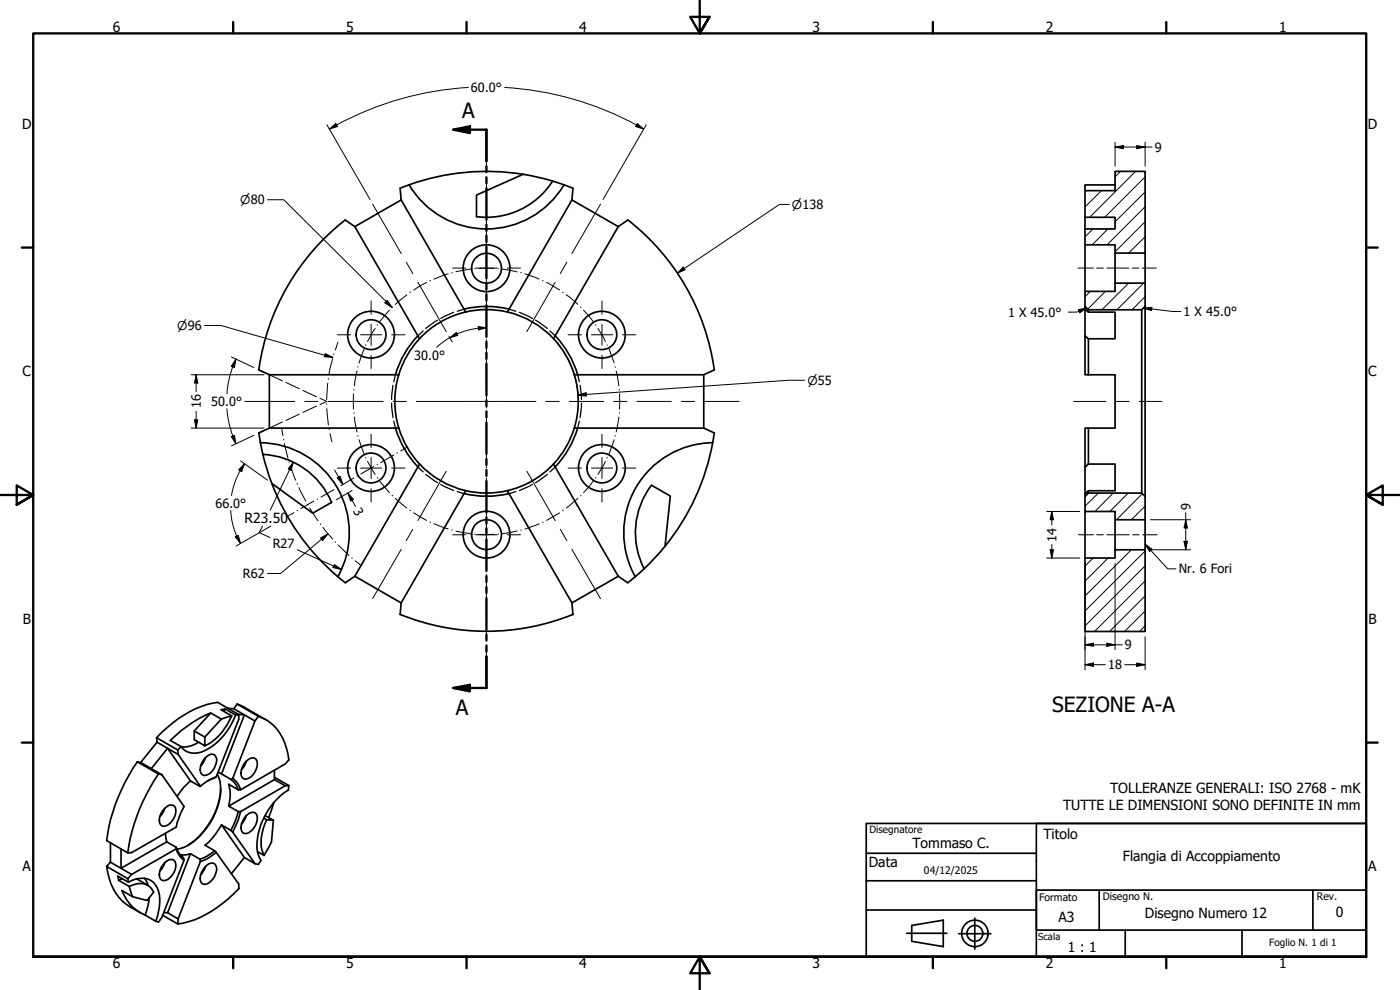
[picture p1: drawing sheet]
<svg xmlns="http://www.w3.org/2000/svg" width="420mm" height="297mm" viewBox="0 0 420 297" stroke-linecap="round" stroke-linejoin="round" font-family="sans-serif">
<!-- layer: Tratteggio (ANSI) -->
<g fill="none" stroke="#000" stroke-width=".3">
<path d="M326.1 57.2l-.5 .4M330.6 57.2l-5 4.9M336.3 51.4l-1.7 1.7M340.8 51.4l-13.8 13.8M343.7 57.6l-9.1 8.9M343.7 53.1l-12.2 12.1M328 68.7l-2.4 2.3M332.5 68.7l-4.7 4.8M343.7 75.6l-.5 .3M343.7 71l-5 4.9M343.7 66.5l-9.1 9.1M343.7 62l-11.5 11.5"/>
<path d="M327.2 87.4l-1.6 1.6M331.7 87.4l-5.2 5.4M338.7 84.9l-8 8M343.2 84.9l-8 8M343.7 89l-4 3.9M329.6 147.9l-4 4M334.1 147.9l-5.5 5.6M338.6 147.9l-5.5 5.6M342.8 148.1l-7.7 7.8M343.7 151.9l-4.2 4M328 167.4l-2.4 2.4M332.5 167.4l-6.9 7"/>
<path d="M335 165l-.4 .3M339.5 165l-13.9 13.8M343.7 178.8l-10.7 10.7M343.7 174.3l-15.2 15.2M343.7 169.8l-18.1 18M343.7 165.3l-18.1 18M343.7 187.8l-1.7 1.7M343.7 183.3l-6.2 6.2"/>
</g>
<!-- layer: Nascosta (ANSI) -->
<g fill="none" stroke="#000" stroke-width=".38">
<path d="M127 99.3l-1.6 1.5M131.3 96.1l-3.5 2.4M136.1 93.7l-3.8 1.9M139.3 92.8l-2.1 .6M152.8 92.8l2 .6M155.9 93.7l3.9 1.9M160.7 96.1l3.6 2.4M165 99.3l1.6 1.5M117.9 115.6l-.4 4.3M118.7 112.4l-.5 2.1M173.4 112.4l.5 2.1M174.1 115.6l.4 4.3"/>
<path d="M117.5 121l.4 4.3M118.2 126.4l.5 2M173.9 126.4l-.5 2M174.5 121l-.4 4.3M125.4 140.1l1.6 1.5M127.8 142.4l3.5 2.4M132.3 145.3l3.8 1.9M137.2 147.5l2.1 .6M154.8 147.5l-2 .6M159.8 145.3l-3.9 1.9M164.3 142.4l-3.6 2.4M166.6 140.1l-1.6 1.5"/>
</g>
<!-- layer: Visibile (ANSI) -->
<g fill="none" stroke="#000" stroke-width=".51">
<path d="M120.4 60l18.9 32.8M120.4 60l-13.9 8M122.8 55.5a27 27 0 0 0 46.5 0M156.9 52.3l4.5 .9 4.4 1.1M157 52.3a69 69 0 0 0-36.9 4.2l.3 3.5M157 52.3l-14 6.2v6.5a23.5 23.5 0 0 0 22.8-10.7M165.8 54.3l3.4 1.1M169.2 55.4l2.8 1.1-.4 3.5M171.6 60l13.9 8-18.9 32.8M171.6 60l-18.8 32.8M325.6 57.2h9v-5.8h9.1v24.5h-9.1v-2.4h-9v-4.8h9v-3.5h-9zM334.6 55.5h-9v1.7"/>
<path d="M103.6 66l2.9 2M103.6 66a69 69 0 0 0-25.9 44.9M106.5 68l18.9 32.8M188.4 66a69 69 0 0 1 26 44.9M188.4 66l-2.9 2M325.6 65.2v3.5M325.6 73.5v13.9M334.6 75.9v9M343.7 75.9v9M139.3 92.8l.5 .8M139.3 92.7a28.5 28.5 0 0 1 13.5 0M139.8 93.6a27.5 27.5 0 0 1 32.6 34.8"/>
<path d="M139.8 93.6a27.5 27.5 0 0 0-20.1 34.8M152.8 92.8l-.5 .8M325.6 87.4h9v-2.5h9.1v7l-1.1 1h-16l-1-1zM325.6 91.9v.9l1 .8v-.7M325.6 92.8v8M326.6 93.6h8v8h-8M342.6 92.9v55M343.7 91.9v57.1M77.7 111l3.1 1.4M80.8 112.4h38.9M80.8 112.4v16M125.4 100.8l.5 .8"/>
<path d="M125.4 100.7a28.5 28.5 0 0 0-6.7 11.7M166.6 100.7a28.5 28.5 0 0 1 6.8 11.7M166.6 100.8l-.5 .8M172.3 112.4h38.9M211.2 112.4v16M214.4 111l-3.2 1.4M326.6 101.6l-1-.8v11.6h1M326.6 112.4h8v16h-8M326.6 101.6v10.8M78.1 132.8a27 27 0 0 1 23.3 40.3M78.9 136.3a23.5 23.5 0 0 1 20.6 14.5M78.9 136.3l1.2 4.4 1.5 4.3"/>
<path d="M80.8 128.4l-3.1 1.5 1.2 6.4M80.8 128.4h38.9M118.7 128.4a28.5 28.5 0 0 0 6.7 11.7M119.7 128.4a27.5 27.5 0 0 0 6.2 10.8M125.9 139.2a27.5 27.5 0 0 0 13.9 8M125.9 139.2l-19.4 33.7M166.1 139.2l19.4 33.7M166.1 139.2a27.5 27.5 0 0 1-26.3 8M172.3 128.4h38.9M172.4 128.4a27.5 27.5 0 0 1-6.3 10.8M173.4 128.4a28.5 28.5 0 0 1-6.8 11.7M211.2 128.4l3.2 1.5-.5 2.9"/>
<path d="M213.9 132.8a69 69 0 0 1-14.4 31.1M213.9 132.8a27 27 0 0 0-23.2 40.3M325.6 128.4h1v10.8l-1 .9zM326.6 139.2h8v8h-8M81.5 145l12.4 9 5.6-3.3M81.6 145a69 69 0 0 0 22 29.8M139.3 148.1l-18.9 32.8M139.3 148.1a28.5 28.5 0 0 0 13.5 0M139.8 147.2l-.5 .9M152.3 147.2l.5 .9M152.8 148.1l18.8 32.8 13.9-8M325.6 149l1-1.1h16l1.1 1.1v6.9h-9.1v-2.4h-9z"/>
<path d="M325.6 140.1v8M325.6 153.5v13.9M326.6 147.9v-.7l-1 .9v.9M334.6 155.9v9.1M343.7 155.9v9.1M106.5 172.9l13.9 8M106.5 172.9l-2.9 2M199.5 163.9a69 69 0 0 1-11.1 11l-2.9-2M199.6 163.9l1.6-15.1-5.7-3.2a23.5 23.5 0 0 0-2.2 25.1M325.6 167.4h9v-2.4h9.1v24.5h-18.1zM120.1 184.3a69 69 0 0 0 51.9 0M120.4 180.9l-.3 3.5"/>
<path d="M171.6 180.9l.4 3.5M58.3 219.3l3.2 1.9v2.6l-3.2-1.9zM58.3 219.3l4.9-5.4 3.2 1.9-4.9 5.4M63.2 213.9a36.9 36.9 0 0 0-12.1 8.3l3.3 1.8M67.2 213.5l.4-.8 3.1 1.9M67.6 212.7l-1.2 .3 3.1 1.8M69.5 214.8l-3.1 1M69.5 214.8a17 17 0 0 1-8 9M70.2 212.6l3.1 1.9-1.7-.1M70.7 214.6a17.8 17.8 0 0 1-11.4 11.3 4.9 4.9 0 0 1-4.9-1.9M71.2 211.3l-1 1.3-1.7-.1M71.2 211.3l6.3 3.6-1 1.4"/>
<path d="M71.2 211.3l2.2 1 6.4 3.6M71.7 214.4l-6.4-3.7a30.4 30.4 0 0 0-16.7 9l-1.6 1.6M71.7 214.4l-.1 1.5-6.7 17.2M71.7 214.4l-1 .2M77.5 214.9a13.8 13.8 0 0 1 8.9 11.3l.3 1.8-1.1 1.2-13.4 7.8M41.2 228.6a54.2 54.2 0 0 0-9.2 23.6l6.4 3.7M41.2 228.6l6.4 3.6M42.2 228.8l6.4 3.7M47 221.3l.1 1.4-4.9 6.1-1-.2M47 221.3l6.3 3.7M47.1 222.7l3.2 1.8-4.9 6.1M47.6 232.2a54.9 54.9 0 0 0-9.2 23.7"/>
<path d="M47.6 232.2l1 .3M48.6 232.5l6.6 9.5-1.2 2.4-1.1 3.7-13.4 7.7-1.1 .1M53.3 225l.2 1.4M54.4 224l-1.1 1M57.1 234.3a17.8 17.8 0 0 0-4 4.6M57.1 234.3l-6.8-9.8 3.2 1.9 6.6 9.5M57.1 234.3l3 1.6M59.6 222.7a8 8 0 0 1-5.2 1.4M61.5 227.4a2.65 2.65 0 0 1 2.8-1 2.54 2.54 0 0 1 .3 3.5l-.3 .7a3.4 3.4 0 0 1-3.2 2 2.3 2.3 0 0 1-.8-3.1zM61.7 227.3l-.6 1.3-.9 1.2M64.9 233.1l-2.5 1.2M64.9 233.1l-1.9 .8-2.9 2"/>
<path d="M65.2 232.3a13.6 13.6 0 0 1-.7 12 18.7 18.7 0 0 1-10.3 10.3l-1.1 .2M65.5 231.7l1 .5M66.2 236.5a22.2 22.2 0 0 1-9.9 17.2M66.5 232.2l6.8-17.7 3.2 1.8-6.7 17.2M66.5 232.2l2.8 1.7M69.3 233.9a5.4 5.4 0 0 1 2.2 3.1M69.8 233.5l.6 .5a5.7 5.7 0 0 1 1.8 3M69.8 233.5l-.5 .4M71.5 237l-2.9-1.7a11.5 11.5 0 0 1 0 6.6M71.5 237h.7M73.8 228.5a2.1 2.1 0 0 1 3-.7 4.6 4.6 0 0 1-3 6 1.71 1.71 0 0 1-1.4-2.5l.5-1.4zM73.9 228.4l-.6 1.3-.8 1.2"/>
<path d="M82.4 231.1v2.8M82.4 233.2l4.3 2.5M86.7 235.7l-.1 1.3a20.6 20.6 0 0 0-9.4 18.3l1.1 2.9-.8 1.2-1-.3M86.7 235.7l-1.1 .1M32 260a16 16 0 0 0 10.1 13.9M32 260l6.4 3.6M33.1 252.8v5.9l-1.1 1.3M36.3 254.7v5.8l-3.2-1.8M49.3 259a2.09 2.09 0 0 1 3.1-.7 4.4 4.4 0 0 1-3.6 5.9 2.3 2.3 0 0 1-.7-3.2zM49.3 242.7a1.89 1.89 0 0 1 3.3-.3 4.9 4.9 0 0 1-3.3 5.5 1.7 1.7 0 0 1-1.4-2.5 5.1 5.1 0 0 1 1.4-2.7zM49.4 258.9l-.2 .7-1.3 1.8M49.4 242.6l-.6 1.3-.9 1.1"/>
<path d="M49.7 250l.3 2.6M50 252.6l-13.7 7.9 3.2 1.9M50 252.6l2.9 1.6M52.9 254.2a5.7 5.7 0 0 0 2.2 3.2l.1 .6M52.9 254.7a5.7 5.7 0 0 0 2.3 3.3M52.9 254.2v.5M52.9 254.7l-13.4 7.7M55.2 258l-6.6 17.3-1 1.4-.9-.3M57.1 256.1l-1 .4h-2.1M60 257.8l-2.9-1.7-6.8 17.8 3.2 1.8 6.6-17.2M60 257.8l.1 .7M61.7 260l-.2 .7-1.3 1.8"/>
<path d="M64.4 255.3a12.5 12.5 0 0 1-4.4 2.5M64.4 255.3l.5 .5M64.9 255.8l-2.9 1.9-1.9 .8M64.9 255.8l6.7 9.4 .1 1.4a33.8 33.8 0 0 1-16.7 10.4l-1.7 .2M66.5 247.5l-.9 1.4a18.5 18.5 0 0 1-4.1 4.7l2.9 1.7M66.5 247.5l6.8 9.8 3.2 1.8M66.5 247.5l2.8 1.7M68.6 241.9l13.8-8 3.2 1.9-13.4 7.7M68.6 241.9l2.9 1.6M69.3 249.2l.5 .5M69.8 249.7l6.7 9.4M71.5 243.5l-.9 2.9-1.3 2.8"/>
<path d="M71.5 243.5h.7M72.2 243.5l-.7 2.5-1.7 3.7M73.3 257.3l-3.9 4.9M73.8 244.8a2.1 2.1 0 0 1 3-.7 4.6 4.6 0 0 1-3 6 1.71 1.71 0 0 1-1.4-2.5l.5-1.4zM73.9 244.7l-.6 1.3-.8 1.3M77.3 255.5l1.9 1.2M79.2 245.5l.8 .5M79.6 244.7l2.4 1.4-2-.1M80 246a12.4 12.4 0 0 0-.8 10.7M82 246.1l-.5 6.6-2.3 4M82.2 240.8l-1.6 4.5M35.6 264.1l-.2-1.2 3.1 1.8"/>
<path d="M35.6 264.1l3.2 1.9M36.7 263.7l-1.1 .4M38.4 263.6l.1 1.1M38.5 264.7a6.3 6.3 0 0 1 7.6 .1 9.4 9.4 0 0 1 1.5 8.7l-.9 2.9M38.8 266l1 3M38.8 266a4.9 4.9 0 0 1 7.3 1.7l-2 2.5-4.3-1.2-3.2-1.8a12.7 12.7 0 0 0 7 7.4M39.5 262.4l-1.1 1.2M41 263.7l3.3 1.9M43.4 263.5l1 2.2M43.6 274.6l3.1 1.8M44.8 269.4l-.4 2.5-.8 2.7M48.8 274.6l4.5 2.6"/>
<path d="M49.1 273.8l1.2 .1M53.5 275.7l-.2 1.5M61.5 260.1a2.1 2.1 0 0 1 3.1-.7 3.5 3.5 0 0 1-.3 3.9l-.5 .6a2.16 2.16 0 0 1-3.5 .8 4.5 4.5 0 0 1 1.2-4.6z"/>
<circle cx="146" cy="80.5" r="4.5"/>
<circle cx="146" cy="80.5" r="7"/>
<circle cx="111.3" cy="100.4" r="4.5"/>
<circle cx="111.3" cy="100.4" r="7"/>
<circle cx="180.6" cy="100.4" r="4.5"/>
<circle cx="180.6" cy="100.4" r="7"/>
<circle cx="111.3" cy="140.4" r="4.5"/>
<circle cx="111.3" cy="140.4" r="7"/>
<circle cx="180.6" cy="140.4" r="4.5"/>
<circle cx="180.6" cy="140.4" r="7"/>
<circle cx="146" cy="160.4" r="4.5"/>
<circle cx="146" cy="160.4" r="7"/>
</g>
<!-- layer: Linea di sezione (ANSI) -->
<g fill="none" stroke="#000" stroke-width=".7">
<path d="M136 38.9l5-1v2zM136 38.9h10v9.5M146 49.9v1.8M146 53.2v1.8M146 56.5v9.5M146 67.4v1.9M146 70.7v1.9M146 74v9.5M146 85v1.8M146 88.3v1.8M146 91.6v9.5M146 102.5v1.9"/>
<path d="M146 105.8v1.9M146 109.1v9.5M146 120.1v1.8M146 123.4v1.8M146 126.7v9.5M146 137.7v1.8M146 141v1.8M146 144.3v9.5M146 155.2v1.9M146 158.5v1.9M146 161.8v9.5M146 172.8v1.8"/>
<path d="M146 176.1v1.8M146 179.4v9.5M146 190.4v1.8M146 193.7v1.8M146 197v9.4h-10M136 206.4l5-.9v1.9z"/>
</g>
<path d="M136 38.9l5-1v2zM136 206.4l5-.9v1.9z" fill="#000"/>
<!-- layer: Bordo (ANSI) -->
<g fill="none" stroke="#000" stroke-width=".7">
<path d="M70 6.6v3.4M140 6.6v3.4M210 0v10l-2.9-4.9h5.8l-2.9 4.9 2.9-4.9M280 6.6v3.4M350 6.6v3.4M6.5 74.3h3.5M410 74.3h3.4M0 148.5h10l-5-2.8v5.7l5-2.9-5 2.9M420 148.5h-10l5-2.8v5.7l-5-2.9 5 2.9M6.5 222.8h3.5M410 222.8h3.4M10 287.1v-277.1h400v277.1h-400h400"/>
<path d="M70 287.1v3.4M140 287.1v3.4M212.9 292l-2.9-4.9 2.9 4.9h-5.8l2.9-4.9v9.9M280 287.1v3.4M350 287.1v3.4"/>
</g>
<!-- layer: Geometria schizzo (ANSI) -->
<g fill="none" stroke="#000" stroke-width=".3">
<path d="M112.6 98.5l-2.3 4M113.3 97.5l-.1 .1M116.9 93.1l-2.9 3.4M117.9 92.1l-.2 .2M122.1 88.4l-3.5 3M123.2 87.6l-.2 .1M128 84.8l-3.9 2.2M129.2 84.2l-.2 .1M134.5 82.2l-4.3 1.5M135.8 81.8l-.2 .1M141.3 80.8l-4.5 .7M142.4 80.6h.2"/>
<path d="M148.3 80.5l-4.5 .1M149.4 80.6h.2M150.7 80.8l4.5 .8M156.3 81.8h.2M157.5 82.2l4.3 1.5M162.8 84.2l.2 .1M164 84.8l4 2.2M168.8 87.7h.2M169.9 88.4l3.5 2.9M174.2 92.1l.2 .2M175.1 93.1l3 3.4M178.7 97.5l.1 .1"/>
<path d="M179.5 98.5l2.2 4M77.7 111l2 .9M80.7 112.4l4.1 1.9M85.8 114.7l4.1 1.9M90.9 117.1l4.1 1.9M96 119.5l2 .9-2 1M98.4 115l-.4 4.9M98.6 113.6v.2M99.8 107.6l-1.1 4.8M100.2 106.2l-.1 .1M101.4 102.7l-.8 2.3M106.1 118.2v4.5"/>
<path d="M106.2 116.9v.2M107.1 111.3l-.7 4.4M107.4 110v.2M109.3 104.7l-1.5 4.3M109.8 103.4l-.1 .2M182.2 103.5v.1M182.8 104.6l1.5 4.3M184.6 110l.1 .2M184.9 111.3l.8 4.4M185.9 116.9v.2M185.9 118.2v4.5M79.7 129l-2 .9"/>
<path d="M84.5 128.4l.4 2.3M84.8 126.6l-4.1 1.9M85.1 131.8l.1 .2M85.3 133.1l1.1 4.4M86.7 138.5l.1 .2M87.2 139.8l1.5 4.3M89.9 124.3l-4.1 1.9M95 121.8l-4.1 1.9M98 121.1v.2M98.1 122.6l.5 4.9M98.7 128.7l.1 .2M99.1 130.1l.5 2.4"/>
<path d="M106.2 123.8v.2M106.4 125.1l.7 4.5M107.4 130.7v.2M107.8 131.9l1.5 4.3M109.7 137.3l.1 .1M110.3 138.4l2.3 4M113.3 139.3l-.1 .1M118.2 136.5l-4 2.3M119.3 135.9h-.2M122.2 134.2l-1.9 1.1M181.7 138.4l-2.2 4M182.2 137.2v.2"/>
<path d="M184.3 131.9l-1.5 4.3M184.7 130.7l-.1 .2M185.7 125.1l-.8 4.5M185.9 123.8v.2M88.2 153.8l-2 1.1M89.2 145.1l.1 .2M89.3 153.1l-.1 .2M89.7 146.3l2.1 4.1M92.3 151.4l.1 .1M93 152.4l2.4 3.9M94.2 150.4l-3.9 2.2M95.3 149.7l-.1 .1"/>
<path d="M96.1 157.1l.2 .2M96.9 158.2l2.9 3.5M100.2 146.9l-3.9 2.2M101.3 146.2l-.1 .2M106.2 143.4l-3.9 2.3M107.3 142.8l-.2 .1M112.1 140l-3.8 2.2M113.2 143.3l.1 .1M114 144.4l2.9 3.4M117.7 148.6l.2 .2M118.6 149.5l3.5 2.9M123 153.1l.2 .1"/>
<path d="M124.1 153.8l3.9 2.3M129 156.6l.2 .1M130.2 157.1l4.3 1.6M135.6 159l.2 .1M136.8 159.4l4.5 .7M155.2 159.3l-4.5 .8M156.3 159.1h.2M161.8 157.1l-4.3 1.6M163 156.6l-.2 .1M168 153.9l-4 2.2M169 153.1l-.2 .1M173.4 149.5l-3.5 2.9"/>
<path d="M174.4 148.6l-.2 .2M178.1 144.3l-3 3.5M178.8 143.3l-.1 .1M100.6 162.5l.1 .2M101.5 163.5l3.2 3.2M105.6 167.4l.1 .1M106.6 168.3l1.7 1.4M142.4 160.3h.2M143.8 160.3h4.5M149.4 160.3h.2"/>
</g>
<!-- layer: Titolo (ANSI) -->
<g fill="none" stroke="#000" stroke-width=".51">
<path d="M260 256h51M260 264.3h51M260 273h51M273.6 277.7l9.5-1.6v7.9l-9.5-1.6zM292.5 275.4v9.4M329.9 267.1v12M337.7 279.1v8M372.7 279.1v8M394 267.1v12M410 267.1h-99v12h99v8M410 263.4v-16.3h-150v40h150M272.1 280h12.1"/>
<path d="M287.7 280.1h9.7M311 287.1v-40h99v40"/>
<circle cx="292.6" cy="280.1" r="4"/>
<circle cx="292.6" cy="280.1" r="2.38"/>
</g>
<!-- layer: Centro (ANSI) -->
<g fill="none" stroke="#000" stroke-width=".3">
<path d="M146 70.3v4M146 77.3v6.3M111.4 90.3v4M111.4 97.3v6.3M135.8 80.4h4M142.8 80.4h6.4M146 86.6v4M152.2 80.4h4M180.7 90.3v4M180.7 97.3v6.3M101.2 100.4h4M108.2 100.4h6.4"/>
<path d="M111.4 106.6v4M117.5 100.4h4M170.5 100.4h4M177.5 100.4h6.3M180.7 106.6v4M186.8 100.4h4M111.4 130.3v4M111.4 137.3v6.3M180.7 130.3v4M180.7 137.3v6.3M101.2 140.4h4M108.2 140.4h6.4"/>
<path d="M111.4 146.6v4M117.5 140.4h4M146 150.3v4M146 157.3v6.3M170.5 140.4h4M177.5 140.4h6.3M180.7 146.6v4M186.8 140.4h4M135.8 160.5h4M142.8 160.5h6.4M146 166.6v4M152.2 160.5h4"/>
</g>
<g fill="none" stroke="#000" stroke-width=".3">
<path d="M146 40.2v10.6M146 53.8v4M111.8 61.3l8.6 14.8M121.9 78.7l2 3.4M146 60.8v10.6M146 74.3v4M170.1 78.7l-2 3.4M180.2 61.3l-8.6 14.8M125.4 84.7l8.5 14.8M146 81.3v10.6M146 94.9v4M166.6 84.7l-8.5 14.8"/>
<path d="M323.5 80.4h4.7M329.1 80.4h2.1M332.2 80.4h6.6M339.8 80.4h2M342.8 80.4h4.2M146 101.9v13.5M146 118.5v3.9M73.5 120.4h15M91.4 120.4h4M98.4 120.4h16.6M118 120.4h4M125 120.4h35.8"/>
<path d="M146 125.5v14.9M163.8 120.4h4M170.8 120.4h10.4M184.1 120.4h4.1M191.1 120.4h10.4M204.5 120.4h4M211.5 120.4h10.3M322.3 120.4h9.6M334.9 120.4h4M341.9 120.4h6.8M123.9 158.8l-2 3.4M133.9 141.4l-8.5 14.8"/>
<path d="M146 143.4v4M146 150.4v12M158.1 141.4l8.5 14.8M168.1 158.8l2 3.4M120.4 164.8l-8.6 14.8M146 165.3v4M146 172.3v12M171.6 164.8l8.6 14.8M323.7 160.5h4.5M329.1 160.5h2.1M332.2 160.5h6.7M339.9 160.5h2"/>
<path d="M342.9 160.5h4.4M146 187.3v4M146 194.3v11.9"/>
</g>
<!-- layer: Quota (ANSI) -->
<g fill="none" stroke="#000" stroke-width=".3">
<path d="M98.1 37.5l13 22.4M98.9 38.7l1.9-1.6 .5 .9zM140.6 26.2a94.2 94.2 0 0 0-41.7 12.5M151.5 26.2a94.2 94.2 0 0 1 41.7 12.5M191.3 37.1l1.9 1.6-2.4-.7zM193.9 37.5l-12.9 22.4M80.3 59.9h4.9l32.5 32.4M334.6 44.1l2.5-.4v.9zM334.6 44.1h11.2M334.6 42.7v7.1M341.1 43.7l2.6 .4-2.6 .5zM343.7 42.7v7.1"/>
<path d="M236.9 61.3h-3l-30.6 20.7M61.3 97.6h5l33.6 9.6M116.2 90.1l1.5 2.2-2.2-1.4zM143.5 98l2.5 .3-2.4 .7zM143.5 98.5a21.5 21.5 0 0 0-8.5 2.8M146 98.3l-2.5 .2M205 80.1l.6 .8-2.3 1.1zM57.3 112.4h21.9M58.9 112.4l.5 2.5h-1zM58.9 112.4v5.1M69.5 107.1l6.7 3.2M70.8 107.7l-.4 2.6-1-.4z"/>
<path d="M70.8 107.7a30.3 30.3 0 0 0-2.7 10.5M97.6 106.1l2.3 1.1-2.6-.2zM134.7 100.9l1 1.7M135 101.3l-3.9 2.9M135 101.3l2-1.6 .4 .9zM167.2 102.8a27.5 27.5 0 0 1 6.3 17.2M173.4 118.5l2.5-.7 .1 1.1zM241.5 114.1h-4.8l-63.3 4.4M57.3 128.4h21.9M58.4 126h1l-.5 2.4zM58.9 123.4v5M68.1 122.7a31 31 0 0 0 2.7 10.4"/>
<path d="M69.4 131l1-.4 .4 2.5zM72.2 138.3l8.1 5.8M73.4 139.1l-.9 2.4-.9-.5zM73.4 139.1a22.6 22.6 0 0 0-3.9 9.6M76.2 130.6l-6.7 3.2M88 138.7l-.6 2.4-.9-.4zM88 138.7l-6.9 14.4M69.2 153.2a21.2 21.2 0 0 0 3 9.9M78.8 157.8l-1 2 3.2 1.5M81.3 157.8l-10.4 6M100.4 141l2.5 4.3M101.2 143.4l.9-.5 .8 2.4z"/>
<path d="M104.4 147.9l1.7 1.9-.9 .6zM104.4 147.9l2.3 4M105.7 147.2l-4.8 2.8M314.1 153.5h9.9M315.7 153.5l.5 2.4h-1zM315.7 153.5v4M345.2 155.9h12.1M355.9 155.9l.5 2.5h-1.1zM355.9 153.8v11.2M70.6 161.1l.9-.5 .7 2.5zM89.2 165l13.2 5.9M96.2 161.4l2.2-1.2-1.6 2z"/>
<path d="M98.4 160.2l-14.2 11.9h-3.9M100.4 169.4l2 1.5-2.5-.6zM314.1 167.4h9.9M315.2 165h1l-.5 2.4zM315.7 163.4v4M325.6 169v32M334.6 169v25.9M345.4 165h11.9M355.3 162.4h1.1l-.5 2.6zM325.6 199.4l2.6-.5v1zM325.6 193.5l2.6-.5v.9zM325.6 199.4h6.1"/>
<path d="M325.6 193.5h11.2M332.2 193l2.4 .5-2.4 .4zM337.6 199.4h6.1M341.1 198.9l2.6 .5-2.6 .5zM343.7 191.1v9.9"/>
</g>
<g fill="#000">
<path d="M98.9 38.7l1.9-1.6 .5 .9zM191.3 37.1l1.9 1.6-2.4-.7zM334.6 44.1l2.5-.4v.9zM341.1 43.7l2.6 .4-2.6 .5zM116.2 90.1l1.5 2.2-2.2-1.4zM135 101.3l2-1.6 .4 .9zM143.5 98l2.5 .3-2.4 .7zM205 80.1l.6 .8-2.3 1.1zM58.9 112.4l.5 2.5h-1zM70.8 107.7l-.4 2.6-1-.4zM97.6 106.1l2.3 1.1-2.6-.2zM173.4 118.5l2.5-.7 .1 1.1z"/>
<path d="M58.4 126h1l-.5 2.4zM69.4 131l1-.4 .4 2.5zM73.4 139.1l-.9 2.4-.9-.5zM88 138.7l-.6 2.4-.9-.4zM101.2 143.4l.9-.5 .8 2.4zM104.4 147.9l1.7 1.9-.9 .6zM315.7 153.5l.5 2.4h-1zM355.9 155.9l.5 2.5h-1.1zM70.6 161.1l.9-.5 .7 2.5zM96.2 161.4l2.2-1.2-1.6 2zM100.4 169.4l2 1.5-2.5-.6zM315.2 165h1l-.5 2.4z"/>
<path d="M355.3 162.4h1.1l-.5 2.6zM325.6 199.4l2.6-.5v1zM325.6 193.5l2.6-.5v.9zM332.2 193l2.4 .5-2.4 .4zM341.1 198.9l2.6 .5-2.6 .5z"/>
</g>
<!-- layer: Simbolo (ANSI) -->
<path d="M323.7 92.9l2.4-.5-2.1 1.4zM326.1 92.4l-3 1.2h-2.5M343.2 92.4l2.5-.1-.1 .9zM343.2 92.4l8.7 1.1h2.5M343.7 163.2l2 1.6-.7 .7zM343.7 163.2l6.8 7.5h2.4" fill="none" stroke="#000" stroke-width=".3"/>
<path d="M323.7 92.9l2.4-.5-2.1 1.4zM343.2 92.4l2.5-.1-.1 .9zM343.7 163.2l2 1.6-.7 .7z" fill="#000"/>
<g font-size="6.3">
<text x="138.7" y="35.4">A</text>
<text x="136.8" y="214.6">A</text>
<text x="315.8" y="213.7">SEZIONE A-A</text>
</g>
<g font-size="4.2">
<text x="33.8" y="9.6">6</text>
<text x="103.9" y="9.6">5</text>
<text x="173.9" y="9.6">4</text>
<text x="243.8" y="9.6">3</text>
<text x="313.9" y="9.6">2</text>
<text x="383.9" y="9.6">1</text>
<text x="6.7" y="38.7">D</text>
<text x="410.5" y="38.7">D</text>
<text x="6.8" y="113">C</text>
<text x="410.7" y="113">C</text>
<text x="73.4" y="157">R23.50</text>
<text x="6.9" y="187.2">B</text>
<text x="410.7" y="187.2">B</text>
<text x="333.2" y="238">TOLLERANZE GENERALI: ISO 2768 - mK</text>
<text x="319" y="243.1">TUTTE LE DIMENSIONI SONO DEFINITE IN mm</text>
<text x="313.2" y="251.7">Titolo</text>
<text x="273.9" y="254.5">Tommaso C.</text>
<text x="6.8" y="261.4">A</text>
<text x="260.7" y="260.1">Data</text>
<text x="336.9" y="258.3">Flangia di Accoppiamento</text>
<text x="410.7" y="261.4">A</text>
<text x="343.6" y="275.5">Disegno Numero 12</text>
<text x="400.9" y="275.3">0</text>
<text x="317.7" y="276.5">A3</text>
<text x="320.5" y="285.6">1 : 1</text>
<text x="33.8" y="290.5">6</text>
<text x="103.9" y="290.5">5</text>
<text x="173.9" y="290.5">4</text>
<text x="243.8" y="290.5">3</text>
<text x="313.9" y="290.5">2</text>
<text x="383.9" y="290.5">1</text>
</g>
<g font-size="3.8">
<text x="141.4" y="27.5">60.0°</text>
<text x="346.6" y="45.6">9</text>
<text x="302.6" y="95">1 X 45.0°</text>
<text x="355.2" y="94.9">1 X 45.0°</text>
<text x="124.3" y="107.9">30.0°</text>
<text x="60.3" y="122.5" transform="rotate(-90 60.3 122.5)">16</text>
<text x="63.4" y="121.8">50.0°</text>
<text x="64.6" y="152.3">66.0°</text>
<text x="105.9" y="153.3" transform="rotate(60 105.9 153.3)">3</text>
<text x="357.3" y="153" transform="rotate(-90 357.3 153)">9</text>
<text x="81.9" y="164.5">R27</text>
<text x="317.1" y="162.5" transform="rotate(-90 317.1 162.5)">14</text>
<text x="72.9" y="173.5">R62</text>
<text x="353.8" y="172.1">Nr. 6 Fori</text>
<text x="337.6" y="194.9">9</text>
<text x="332.5" y="200.8">18</text>
</g>
<g font-size="3.6">
<text x="72.1" y="61.3">⌀80</text>
<text x="237.7" y="62.7">⌀138</text>
<text x="53.2" y="99">⌀96</text>
<text x="242.3" y="115.4">⌀55</text>
</g>
<g font-size="3.1">
<text x="277.2" y="262.3">04/12/2025</text>
<text x="311.8" y="270.3">Formato</text>
<text x="331" y="270.2">Disegno N.</text>
<text x="395.2" y="270.1">Rev.</text>
</g>
<g font-size="3">
<text x="260.9" y="249.9">Disegnatore</text>
<text x="380.9" y="283.8">Foglio N. 1 di 1</text>
</g>
<text font-size="2.9" x="311.6" y="282.1">Scala</text>
</svg>
